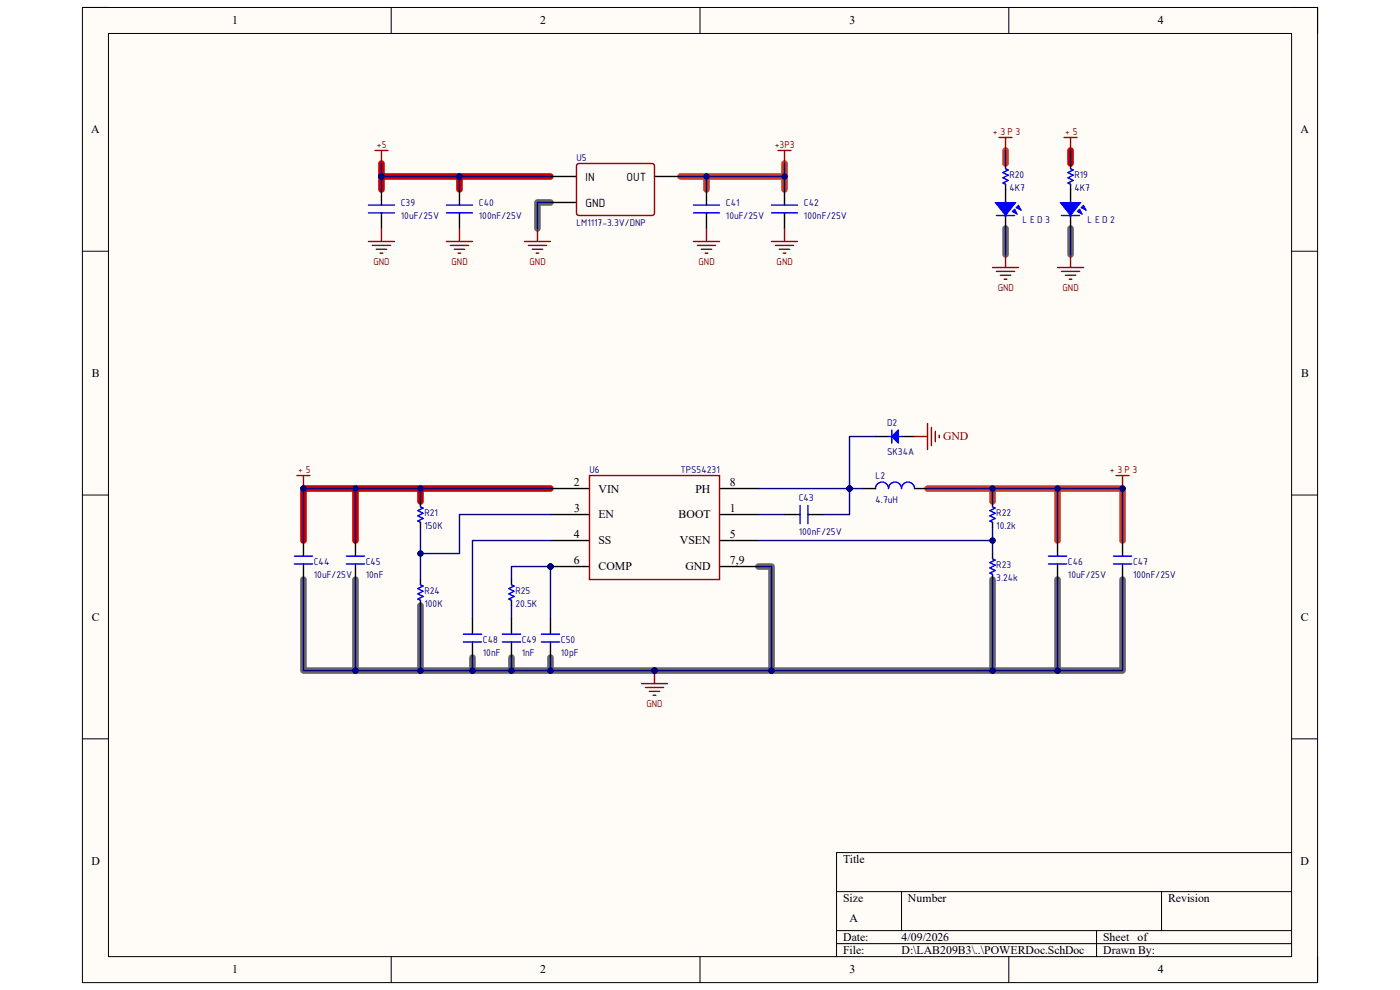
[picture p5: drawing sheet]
<svg xmlns="http://www.w3.org/2000/svg" width="297mm" height="210mm" viewBox="0 0 297 210" stroke-linecap="round" stroke-linejoin="round" font-family="sans-serif">
<path d="M17.5 1.6h262v206.8h-262z" fill-rule="evenodd" fill="#fffcf8"/>
<path d="M17.5 1.6h262v206.8h-262z" fill="none" stroke="#000" stroke-width=".21"/>
<path d="M23 7.1h251v195.8h-251z" fill-rule="evenodd" fill="#fffcf8"/>
<g fill="none" stroke="#000" stroke-width=".21">
<path d="M17.5 1.6h5.5M23 7.1h251v195.8h-251zM83 1.6v5.5M148.5 1.6v5.5M214 1.6v5.5M274 1.6h5.5v5.5M17.5 53.3h5.5M274 53.3h5.5M17.5 105h5.5M274 105h5.5M17.5 156.7h5.5M274 156.7h5.5"/>
<path d="M177.5 189.1h96.5M177.5 197.4h96.5M191.3 189.1v8.3M232.6 197.4v5.5M246.4 189.1v8.3M274 180.9h-96.5v22M83 202.9v5.5M148.5 202.9v5.5M177.5 200.2h96.5M214 202.9v5.5M279.5 202.9v5.5"/>
</g>
<path d="M116.8 43h-2.8v5.5M213.3 48.5v5.5M227.1 48.5v5.5M75.4 122.9v19.4M89.2 128.5v13.8M100.2 139.5v2.8M108.5 139.5v2.8M116.8 139.5v2.8M160.9 120.2h2.8v22.1h-99.3v-19.4M210.6 122.9v19.4h-46.9M224.4 122.9v19.4h-13.8M238.1 122.9v19.4h-13.7" fill="none" stroke="#666" stroke-width="1.4"/>
<path d="M80.9 37.4h35.9M80.9 34.7v5.5M97.5 37.4v2.8M227.1 31.9v2.8M64.4 114.7v-11.1h11v11.1M75.4 103.6h41.4M89.2 103.6v2.8" fill="none" stroke="#c00" stroke-width="1.4"/>
<path d="M144.4 37.4h5.5M166.4 34.7v2.7M213.3 31.9v2.8M149.9 40.2v-2.8h16.5v2.8M196.8 103.6h13.8v2.8M210.6 103.6h13.8v11.1M224.4 103.6h13.7v11.1" fill="none" stroke="#cc4125" stroke-width="1.4"/>
<path d="M229.3 44.1l.6-.6 .5 1.1z" fill="#00f"/>
<path d="M229.3 44.1l.6-.6 .5 1.1z" fill="none" stroke="#00f" stroke-width=".21"/>
<path d="M228.5 44.9l.5-.6 .6 1.1z" fill="#00f"/>
<path d="M228.5 44.9l.5-.6 .6 1.1z" fill="none" stroke="#00f" stroke-width=".21"/>
<path d="M224.9 43h4.4l-2.2 2.7z" fill="#00f"/>
<path d="M224.9 43h4.4l-2.2 2.7z" fill="none" stroke="#00f" stroke-width=".21"/>
<path d="M227.1 35.8l.6 .3-1.1 .5 1.1 .6-1.1 .5 1.1 .6-1.1 .5 .5 .3M225.2 45.7h3.8M227.1 42.7v.8M227.1 45.4v.6" fill="none" stroke="#00f" stroke-width=".3"/>
<path d="M227.1 34.7v1.1M227.1 39.1v3.9M227.1 45.7v2.8" fill="none" stroke="#000" stroke-width=".3"/>
<path d="M225.7 29.2h2.8M227.1 29.2v2.7M224.4 56.7h5.5M225.2 57.6h3.8M226 58.4h2.2M226.8 59.2h.6M227.1 54v2.7" fill="none" stroke="#800000" stroke-width=".3"/>
<path d="M215.5 44.1l.6-.6 .5 1.1z" fill="#00f"/>
<path d="M215.5 44.1l.6-.6 .5 1.1z" fill="none" stroke="#00f" stroke-width=".21"/>
<path d="M214.7 44.9l.6-.6 .5 1.1z" fill="#00f"/>
<path d="M214.7 44.9l.6-.6 .5 1.1z" fill="none" stroke="#00f" stroke-width=".21"/>
<path d="M211.1 43h4.4l-2.2 2.7z" fill="#00f"/>
<path d="M211.1 43h4.4l-2.2 2.7z" fill="none" stroke="#00f" stroke-width=".21"/>
<path d="M213.3 35.8l.6 .3-1.1 .5 1.1 .6-1.1 .5 1.1 .6-1.1 .5 .5 .3M78.2 43.5h5.5M78.2 45.2h5.5M94.7 43.5h5.5M94.7 45.2h5.5M147.1 43.5h5.5M147.1 45.2h5.5M163.7 43.5h5.5M163.7 45.2h5.5M211.4 45.7h3.9M213.3 42.7v.8M213.3 45.4v.6" fill="none" stroke="#00f" stroke-width=".3"/>
<g fill="none" stroke="#000" stroke-width=".3">
<path d="M116.8 37.4h5.5M138.8 37.4h5.6M213.3 34.7v1.1M213.3 39.1v3.9M80.9 40.2v3.3M80.9 45.2v3.3M97.5 40.2v3.3M97.5 45.2v3.3M116.8 43h5.5M149.9 40.2v3.3M149.9 45.2v3.3M166.4 40.2v3.3"/>
<path d="M166.4 45.2v3.3M213.3 45.7v2.8"/>
</g>
<g fill="none" stroke="#800000" stroke-width=".3">
<path d="M79.5 31.9h2.8M80.9 31.9v2.8M165.1 31.9h2.7M166.4 31.9v2.8M211.9 29.2h2.8M213.3 29.2v2.7M78.2 51.2h5.5M79 52.1h3.9M79.8 52.9h2.2M80.7 53.7h.5M80.9 48.5v2.7M94.7 51.2h5.5"/>
<path d="M95.5 52.1h3.9M96.4 52.9h2.2M97.2 53.7h.6M97.5 48.5v2.7M111.3 51.2h5.5M112.1 52.1h3.9M112.9 52.9h2.2M113.7 53.7h.6M114 48.5v2.7M147.1 51.2h5.5M148 52.1h3.8M148.8 52.9h2.2"/>
<path d="M149.6 53.7h.6M149.9 48.5v2.7M163.7 51.2h5.5M164.5 52.1h3.9M165.3 52.9h2.2M166.2 53.7h.5M166.4 48.5v2.7M210.6 56.7h5.5M211.4 57.6h3.9M212.2 58.4h2.2M213.1 59.2h.5M213.3 54v2.7"/>
</g>
<path d="M122.4 35l.5-.3 15.7 .1 .2 .4v10.2l-.5 .3-15.7-.1-.3-.4z" fill="none" stroke="#980000" stroke-width=".3"/>
<circle cx="116.8" cy="120.2" r=".55" fill="#000080"/>
<circle cx="116.8" cy="120.2" r=".55" fill="none" stroke="#000080" stroke-width=".21"/>
<path d="M116.8 109.2h8.3M116.8 103.6h8.3M116.8 114.7h8.3M152.6 109.2h8.3M152.6 114.7h8.3M116.8 120.2h8.3" fill="none" stroke="#000" stroke-width=".3"/>
<circle cx="116.8" cy="120.2" r=".55" fill="#000080"/>
<circle cx="116.8" cy="120.2" r=".55" fill="none" stroke="#000080" stroke-width=".21"/>
<path d="M185.7 92.6h2.8M191.3 92.6h2.7M152.6 103.6h8.3M152.6 120.2h8.3" fill="none" stroke="#000" stroke-width=".3"/>
<path d="M125.1 100.9h27.5v22h-27.5z" fill="none" stroke="#980000" stroke-width=".3"/>
<path d="M189.2 92.6l1.4-1.4v2.8z" fill="#00f"/>
<path d="M188.5 92.6h2.8M189.2 92.6l1.4-1.4v2.8zM189.2 91.2v2.8M89.2 107.5l.6 .3-1.1 .5 1.1 .6-1.1 .5 1.1 .6-1.1 .5 .5 .3M169.7 107.2v3.9M171.4 107.2v3.9M210.6 107.5l.5 .3-1.1 .5 1.1 .6-1.1 .5 1.1 .6-1.1 .5 .6 .3M210.6 118.5l.5 .3-1.1 .6 1.1 .5-1.1 .6 1.1 .5-1.1 .6 .6 .2M89.2 124l.6 .3-1.1 .6 1.1 .5-1.1 .6 1.1 .5-1.1 .6 .5 .3" fill="none" stroke="#00f" stroke-width=".3"/>
<path d="M89.2 106.4v1.1M89.2 110.8v1.1M166.4 109.2h3.3M171.4 109.2h3.3M210.6 106.4v1.1M210.6 110.8v1.1M210.6 117.4v1.1M89.2 122.9v1.1M89.2 127.4v1.1M210.6 121.8v1.1" fill="none" stroke="#000" stroke-width=".3"/>
<path d="M194 92.6h2.8M196.8 89.9v5.5M197.6 90.7v3.8M198.4 91.5v2.2M199.3 92.3v.6M136.1 145h5.5M136.9 145.8h3.9M137.7 146.7h2.3M138.6 147.5h.5M138.8 142.3v2.7" fill="none" stroke="#800000" stroke-width=".3"/>
<circle cx="138.9" cy="142.3" r=".55" fill="#000080"/>
<circle cx="138.9" cy="142.3" r=".55" fill="none" stroke="#000080" stroke-width=".21"/>
<path d="M64.4 114.7v3.3M64.4 119.6v3.3M75.4 114.7v3.3M75.4 119.6v3.3" fill="none" stroke="#000" stroke-width=".3"/>
<path d="M62.4 119.6h3.9M62.4 118h3.9M73.5 119.6h3.8M73.5 118h3.8" fill="none" stroke="#00f" stroke-width=".3"/>
<path d="M63 100.9h2.8M64.4 100.9v2.7" fill="none" stroke="#800000" stroke-width=".3"/>
<circle cx="64.4" cy="103.6" r=".55" fill="#000080"/>
<circle cx="64.4" cy="103.6" r=".55" fill="none" stroke="#000080" stroke-width=".21"/>
<path d="M224.4 114.7v3.3M224.4 119.6v3.3M238.1 114.7v3.3M238.1 119.6v3.3" fill="none" stroke="#000" stroke-width=".3"/>
<path d="M222.4 119.6h3.9M222.4 118h3.9M236.2 119.6h3.9M236.2 118h3.9" fill="none" stroke="#00f" stroke-width=".3"/>
<path d="M236.8 100.9h2.7M238.1 100.9v2.7" fill="none" stroke="#800000" stroke-width=".3"/>
<circle cx="238.1" cy="103.6" r=".55" fill="#000080"/>
<circle cx="238.1" cy="103.6" r=".55" fill="none" stroke="#000080" stroke-width=".21"/>
<path d="M100.2 131.2v3.3M100.2 136.2v3.3M108.5 122.9v1.1M108.5 127.4v1.1M108.5 131.2v3.3M108.5 136.2v3.3M116.8 131.2v3.3M116.8 136.2v3.3" fill="none" stroke="#000" stroke-width=".3"/>
<path d="M98.3 136.2h3.9M98.3 134.5h3.9M106.6 136.2h3.8M106.6 134.5h3.8M108.5 124l.6 .3-1.1 .6 1.1 .5-1.1 .6 1.1 .5-1.1 .6 .5 .3M114.9 136.2h3.8M114.9 134.5h3.8" fill="none" stroke="#00f" stroke-width=".3"/>
<path d="M80.9 37.4h16.6M213.3 31.9v2.8M227.1 31.9v2.8M116.8 43h-2.8v5.5M213.3 48.5v5.5M227.1 48.5v5.5" fill="none" stroke="#000080" stroke-width=".3"/>
<circle cx="80.9" cy="37.4" r=".55" fill="#000080"/>
<circle cx="80.9" cy="37.4" r=".55" fill="none" stroke="#000080" stroke-width=".21"/>
<circle cx="97.5" cy="37.4" r=".55" fill="#000080"/>
<circle cx="97.5" cy="37.4" r=".55" fill="none" stroke="#000080" stroke-width=".21"/>
<path d="M97.5 37.4v2.8" fill="none" stroke="#000080" stroke-width=".3"/>
<circle cx="97.5" cy="37.4" r=".55" fill="#000080"/>
<circle cx="97.5" cy="37.4" r=".55" fill="none" stroke="#000080" stroke-width=".21"/>
<path d="M97.5 37.4h19.3" fill="none" stroke="#000080" stroke-width=".3"/>
<circle cx="97.5" cy="37.4" r=".55" fill="#000080"/>
<circle cx="97.5" cy="37.4" r=".55" fill="none" stroke="#000080" stroke-width=".21"/>
<path d="M80.9 37.4v2.8" fill="none" stroke="#000080" stroke-width=".3"/>
<circle cx="80.9" cy="37.4" r=".55" fill="#000080"/>
<circle cx="80.9" cy="37.4" r=".55" fill="none" stroke="#000080" stroke-width=".21"/>
<path d="M149.9 40.2v-2.8h16.5v2.8" fill="none" stroke="#000080" stroke-width=".3"/>
<circle cx="149.9" cy="37.4" r=".55" fill="#000080"/>
<circle cx="149.9" cy="37.4" r=".55" fill="none" stroke="#000080" stroke-width=".21"/>
<circle cx="166.4" cy="37.4" r=".55" fill="#000080"/>
<circle cx="166.4" cy="37.4" r=".55" fill="none" stroke="#000080" stroke-width=".21"/>
<path d="M144.4 37.4h5.5" fill="none" stroke="#000080" stroke-width=".3"/>
<circle cx="149.9" cy="37.4" r=".55" fill="#000080"/>
<circle cx="149.9" cy="37.4" r=".55" fill="none" stroke="#000080" stroke-width=".21"/>
<path d="M80.9 34.7v2.7" fill="none" stroke="#000080" stroke-width=".3"/>
<circle cx="80.9" cy="37.4" r=".55" fill="#000080"/>
<circle cx="80.9" cy="37.4" r=".55" fill="none" stroke="#000080" stroke-width=".21"/>
<path d="M166.4 34.7v2.7" fill="none" stroke="#000080" stroke-width=".3"/>
<circle cx="166.4" cy="37.4" r=".55" fill="#000080"/>
<circle cx="166.4" cy="37.4" r=".55" fill="none" stroke="#000080" stroke-width=".21"/>
<path d="M160.9 109.2h5.5M180.2 103.6v5.6h-5.5" fill="none" stroke="#000080" stroke-width=".3"/>
<circle cx="180.2" cy="103.6" r=".55" fill="#000080"/>
<circle cx="180.2" cy="103.6" r=".55" fill="none" stroke="#000080" stroke-width=".21"/>
<path d="M160.9 114.7h49.7" fill="none" stroke="#000080" stroke-width=".3"/>
<circle cx="210.6" cy="114.7" r=".55" fill="#000080"/>
<circle cx="210.6" cy="114.7" r=".55" fill="none" stroke="#000080" stroke-width=".21"/>
<path d="M185.7 92.6h-5.5v11" fill="none" stroke="#000080" stroke-width=".3"/>
<circle cx="180.2" cy="103.6" r=".55" fill="#000080"/>
<circle cx="180.2" cy="103.6" r=".55" fill="none" stroke="#000080" stroke-width=".21"/>
<path d="M64.4 114.7v-11.1h11v11.1" fill="none" stroke="#000080" stroke-width=".3"/>
<circle cx="64.4" cy="103.6" r=".55" fill="#000080"/>
<circle cx="64.4" cy="103.6" r=".55" fill="none" stroke="#000080" stroke-width=".21"/>
<circle cx="75.4" cy="103.6" r=".55" fill="#000080"/>
<circle cx="75.4" cy="103.6" r=".55" fill="none" stroke="#000080" stroke-width=".21"/>
<path d="M75.4 122.9v19.4" fill="none" stroke="#000080" stroke-width=".3"/>
<circle cx="75.4" cy="142.3" r=".55" fill="#000080"/>
<circle cx="75.4" cy="142.3" r=".55" fill="none" stroke="#000080" stroke-width=".21"/>
<path d="M210.6 122.9v19.4h-46.9" fill="none" stroke="#000080" stroke-width=".3"/>
<circle cx="163.7" cy="142.3" r=".55" fill="#000080"/>
<circle cx="163.7" cy="142.3" r=".55" fill="none" stroke="#000080" stroke-width=".21"/>
<circle cx="210.6" cy="142.3" r=".55" fill="#000080"/>
<circle cx="210.6" cy="142.3" r=".55" fill="none" stroke="#000080" stroke-width=".21"/>
<path d="M210.6 103.6h13.8v11.1" fill="none" stroke="#000080" stroke-width=".3"/>
<circle cx="210.6" cy="103.6" r=".55" fill="#000080"/>
<circle cx="210.6" cy="103.6" r=".55" fill="none" stroke="#000080" stroke-width=".21"/>
<circle cx="224.4" cy="103.6" r=".55" fill="#000080"/>
<circle cx="224.4" cy="103.6" r=".55" fill="none" stroke="#000080" stroke-width=".21"/>
<path d="M224.4 103.6h13.7v11.1" fill="none" stroke="#000080" stroke-width=".3"/>
<circle cx="224.4" cy="103.6" r=".55" fill="#000080"/>
<circle cx="224.4" cy="103.6" r=".55" fill="none" stroke="#000080" stroke-width=".21"/>
<circle cx="238.1" cy="103.6" r=".55" fill="#000080"/>
<circle cx="238.1" cy="103.6" r=".55" fill="none" stroke="#000080" stroke-width=".21"/>
<path d="M238.1 122.9v19.4h-13.7" fill="none" stroke="#000080" stroke-width=".3"/>
<circle cx="224.4" cy="142.3" r=".55" fill="#000080"/>
<circle cx="224.4" cy="142.3" r=".55" fill="none" stroke="#000080" stroke-width=".21"/>
<path d="M89.2 103.6v2.8" fill="none" stroke="#000080" stroke-width=".3"/>
<circle cx="89.2" cy="103.6" r=".55" fill="#000080"/>
<circle cx="89.2" cy="103.6" r=".55" fill="none" stroke="#000080" stroke-width=".21"/>
<path d="M89.2 128.5v13.8" fill="none" stroke="#000080" stroke-width=".3"/>
<circle cx="89.2" cy="142.3" r=".55" fill="#000080"/>
<circle cx="89.2" cy="142.3" r=".55" fill="none" stroke="#000080" stroke-width=".21"/>
<path d="M89.2 111.9v5.5" fill="none" stroke="#000080" stroke-width=".3"/>
<circle cx="89.2" cy="117.4" r=".55" fill="#000080"/>
<circle cx="89.2" cy="117.4" r=".55" fill="none" stroke="#000080" stroke-width=".21"/>
<path d="M116.8 109.2h-19.3v8.2h-8.3v5.5" fill="none" stroke="#000080" stroke-width=".3"/>
<circle cx="89.2" cy="117.4" r=".55" fill="#000080"/>
<circle cx="89.2" cy="117.4" r=".55" fill="none" stroke="#000080" stroke-width=".21"/>
<path d="M116.8 114.7h-16.6v16.5M160.9 120.2h2.8v22.1h-24.9" fill="none" stroke="#000080" stroke-width=".3"/>
<circle cx="138.9" cy="142.3" r=".55" fill="#000080"/>
<circle cx="138.9" cy="142.3" r=".55" fill="none" stroke="#000080" stroke-width=".21"/>
<circle cx="163.7" cy="142.3" r=".55" fill="#000080"/>
<circle cx="163.7" cy="142.3" r=".55" fill="none" stroke="#000080" stroke-width=".21"/>
<path d="M224.4 122.9v19.4h-13.8" fill="none" stroke="#000080" stroke-width=".3"/>
<circle cx="210.6" cy="142.3" r=".55" fill="#000080"/>
<circle cx="210.6" cy="142.3" r=".55" fill="none" stroke="#000080" stroke-width=".21"/>
<circle cx="224.4" cy="142.3" r=".55" fill="#000080"/>
<circle cx="224.4" cy="142.3" r=".55" fill="none" stroke="#000080" stroke-width=".21"/>
<path d="M100.2 139.5v2.8" fill="none" stroke="#000080" stroke-width=".3"/>
<circle cx="100.2" cy="142.3" r=".55" fill="#000080"/>
<circle cx="100.2" cy="142.3" r=".55" fill="none" stroke="#000080" stroke-width=".21"/>
<path d="M108.5 139.5v2.8" fill="none" stroke="#000080" stroke-width=".3"/>
<circle cx="108.5" cy="142.3" r=".55" fill="#000080"/>
<circle cx="108.5" cy="142.3" r=".55" fill="none" stroke="#000080" stroke-width=".21"/>
<path d="M116.8 139.5v2.8" fill="none" stroke="#000080" stroke-width=".3"/>
<circle cx="116.8" cy="142.3" r=".55" fill="#000080"/>
<circle cx="116.8" cy="142.3" r=".55" fill="none" stroke="#000080" stroke-width=".21"/>
<path d="M116.8 120.2h-8.3v2.7" fill="none" stroke="#000080" stroke-width=".3"/>
<circle cx="116.8" cy="120.2" r=".55" fill="#000080"/>
<circle cx="116.8" cy="120.2" r=".55" fill="none" stroke="#000080" stroke-width=".21"/>
<path d="M108.5 128.5v2.7M116.8 120.2v11" fill="none" stroke="#000080" stroke-width=".3"/>
<circle cx="116.8" cy="120.2" r=".55" fill="#000080"/>
<circle cx="116.8" cy="120.2" r=".55" fill="none" stroke="#000080" stroke-width=".21"/>
<path d="M64.4 122.9v19.4h74.4" fill="none" stroke="#000080" stroke-width=".3"/>
<circle cx="75.4" cy="142.3" r=".55" fill="#000080"/>
<circle cx="75.4" cy="142.3" r=".55" fill="none" stroke="#000080" stroke-width=".21"/>
<circle cx="89.2" cy="142.3" r=".55" fill="#000080"/>
<circle cx="89.2" cy="142.3" r=".55" fill="none" stroke="#000080" stroke-width=".21"/>
<circle cx="100.2" cy="142.3" r=".55" fill="#000080"/>
<circle cx="100.2" cy="142.3" r=".55" fill="none" stroke="#000080" stroke-width=".21"/>
<circle cx="108.5" cy="142.3" r=".55" fill="#000080"/>
<circle cx="108.5" cy="142.3" r=".55" fill="none" stroke="#000080" stroke-width=".21"/>
<circle cx="116.8" cy="142.3" r=".55" fill="#000080"/>
<circle cx="116.8" cy="142.3" r=".55" fill="none" stroke="#000080" stroke-width=".21"/>
<circle cx="138.9" cy="142.3" r=".55" fill="#000080"/>
<circle cx="138.9" cy="142.3" r=".55" fill="none" stroke="#000080" stroke-width=".21"/>
<path d="M188.5 103.6a1.38 1.38 0 0 0-1.4-1.3 1.38 1.38 0 0 0-1.4 1.4M191.3 103.6a1.38 1.38 0 0 0-1.4-1.3 1.38 1.38 0 0 0-1.4 1.4M194 103.6a1.38 1.38 0 0 0-1.4-1.3 1.38 1.38 0 0 0-1.3 1.4" fill="none" stroke="#00f" stroke-width=".3"/>
<path d="M183 103.6h2.7M194 103.6h2.8" fill="none" stroke="#000" stroke-width=".3"/>
<path d="M196.8 103.6h13.8v2.8" fill="none" stroke="#000080" stroke-width=".3"/>
<circle cx="210.6" cy="103.6" r=".55" fill="#000080"/>
<circle cx="210.6" cy="103.6" r=".55" fill="none" stroke="#000080" stroke-width=".21"/>
<path d="M160.9 103.6h19.3" fill="none" stroke="#000080" stroke-width=".3"/>
<circle cx="180.2" cy="103.6" r=".55" fill="#000080"/>
<circle cx="180.2" cy="103.6" r=".55" fill="none" stroke="#000080" stroke-width=".21"/>
<path d="M180.2 103.6h2.8" fill="none" stroke="#000080" stroke-width=".3"/>
<circle cx="180.2" cy="103.6" r=".55" fill="#000080"/>
<circle cx="180.2" cy="103.6" r=".55" fill="none" stroke="#000080" stroke-width=".21"/>
<path d="M75.4 103.6h41.4" fill="none" stroke="#000080" stroke-width=".3"/>
<circle cx="75.4" cy="103.6" r=".55" fill="#000080"/>
<circle cx="75.4" cy="103.6" r=".55" fill="none" stroke="#000080" stroke-width=".21"/>
<circle cx="89.2" cy="103.6" r=".55" fill="#000080"/>
<circle cx="89.2" cy="103.6" r=".55" fill="none" stroke="#000080" stroke-width=".21"/>
<path d="M210.6 111.9v5.5" fill="none" stroke="#000080" stroke-width=".3"/>
<circle cx="210.6" cy="114.7" r=".55" fill="#000080"/>
<circle cx="210.6" cy="114.7" r=".55" fill="none" stroke="#000080" stroke-width=".21"/>
<g font-size="2.7">
<text x="124.2" y="38.4">IN</text>
<text x="132.9" y="38.4">OUT</text>
<text x="124.2" y="43.9">GND</text>
</g>
<g font-size="2.5">
<text x="49.3" y="5.2">1</text>
<text x="114.6" y="5.2">2</text>
<text x="180.2" y="5.2">3</text>
<text x="245.6" y="5.2">4</text>
<text x="19.3" y="28.3">A</text>
<text x="275.9" y="28.3">A</text>
<text x="19.5" y="80">B</text>
<text x="276" y="80">B</text>
<text x="121.7" y="103.1">2</text>
<text x="127" y="104.5">VIN</text>
<text x="147.6" y="104.5">PH</text>
<text x="154.9" y="103.1">8</text>
<text x="121.8" y="108.6">3</text>
<text x="127" y="110">EN</text>
<text x="144" y="110">BOOT</text>
<text x="154.9" y="108.6">1</text>
<text x="121.7" y="114.1">4</text>
<text x="121.7" y="119.6">6</text>
<text x="127" y="115.5">SS</text>
<text x="144.2" y="115.5">VSEN</text>
<text x="154.9" y="114.1">5</text>
<text x="154.9" y="119.6">7,9</text>
<text x="127" y="121">COMP</text>
<text x="145.4" y="121">GND</text>
<text x="19.5" y="131.7">C</text>
<text x="276" y="131.7">C</text>
<text x="19.4" y="183.4">D</text>
<text x="178.9" y="183">Title</text>
<text x="275.9" y="183.4">D</text>
<text x="178.9" y="191.3">Size</text>
<text x="192.6" y="191.3">Number</text>
<text x="247.8" y="191.3">Revision</text>
<text x="180.2" y="195.5">A</text>
<text x="178.9" y="199.6">Date:</text>
<text x="178.9" y="202.4">File:</text>
<text x="191.3" y="199.6">4/09/2026</text>
<text x="191.3" y="202.4">D:\LAB209B3\..\POWERDoc.SchDoc</text>
<text x="234" y="202.4">Drawn By:</text>
<text x="234" y="199.6">Sheet</text>
<text x="241.4" y="199.6">of</text>
<text x="49.3" y="206.5">1</text>
<text x="114.6" y="206.5">2</text>
<text x="180.2" y="206.5">3</text>
<text x="245.6" y="206.5">4</text>
</g>
<text font-size="2.5" fill="#800000" x="200.1" y="93.4">GND</text>
<g font-size="2.2" fill="#800000">
<text x="210.4" y="28.6">+3P3</text>
<text x="225.7" y="28.6">+5</text>
<text x="80" y="31.3">+5</text>
<text x="164.4" y="31.3">+3P3</text>
<text x="79.2" y="56.1">GND</text>
<text x="95.8" y="56.1">GND</text>
<text x="112.4" y="56.1">GND</text>
<text x="148.2" y="56.1">GND</text>
<text x="164.8" y="56.1">GND</text>
<text x="211.7" y="61.7">GND</text>
<text x="225.4" y="61.7">GND</text>
<text x="63" y="100.3">+5</text>
<text x="235.2" y="100.3">+3P3</text>
<text x="137.2" y="149.9">GND</text>
</g>
<g font-size="2.2" fill="#000080">
<text x="122.3" y="34.1">U5</text>
<text x="214.2" y="37.7">R20</text>
<text x="214.2" y="40.4">4K7</text>
<text x="227.9" y="37.7">R19</text>
<text x="227.9" y="40.4">4K7</text>
<text x="85" y="43.7">C39</text>
<text x="85" y="46.5">10uF/25V</text>
<text x="101.6" y="43.7">C40</text>
<text x="101.6" y="46.5">100nF/25V</text>
<text x="122.3" y="47.9">LM1117-3.3V/DNP</text>
<text x="154" y="43.7">C41</text>
<text x="154" y="46.5">10uF/25V</text>
<text x="170.6" y="43.7">C42</text>
<text x="170.6" y="46.5">100nF/25V</text>
<text x="216.6" y="47.3">LED3</text>
<text x="230.4" y="47.3">LED2</text>
<text x="188.2" y="90.3">D2</text>
<text x="125.1" y="100.3">U6</text>
<text x="144.3" y="100.3">TPS54231</text>
<text x="185.8" y="101.6">L2</text>
<text x="188.2" y="96.4">SK34A</text>
<text x="169.5" y="106.3">C43</text>
<text x="185.8" y="106.6">4.7uH</text>
<text x="90" y="109.4">R21</text>
<text x="90" y="112.1">150K</text>
<text x="169.5" y="113.5">100nF/25V</text>
<text x="211.4" y="109.4">R22</text>
<text x="211.4" y="112.1">10.2k</text>
<text x="66.6" y="119.8">C44</text>
<text x="77.6" y="119.8">C45</text>
<text x="226.6" y="119.8">C46</text>
<text x="240.4" y="119.8">C47</text>
<text x="66.6" y="122.6">10uF/25V</text>
<text x="77.6" y="122.6">10nF</text>
<text x="90" y="125.9">R24</text>
<text x="109.3" y="125.9">R25</text>
<text x="211.4" y="120.4">R23</text>
<text x="211.4" y="123.2">3.24k</text>
<text x="226.6" y="122.6">10uF/25V</text>
<text x="240.4" y="122.6">100nF/25V</text>
<text x="90" y="128.7">100K</text>
<text x="109.3" y="128.7">20.5K</text>
<text x="102.4" y="136.4">C48</text>
<text x="110.7" y="136.4">C49</text>
<text x="119" y="136.4">C50</text>
<text x="102.4" y="139.1">10nF</text>
<text x="110.7" y="139.1">1nF</text>
<text x="119" y="139.1">10pF</text>
</g>
</svg>
